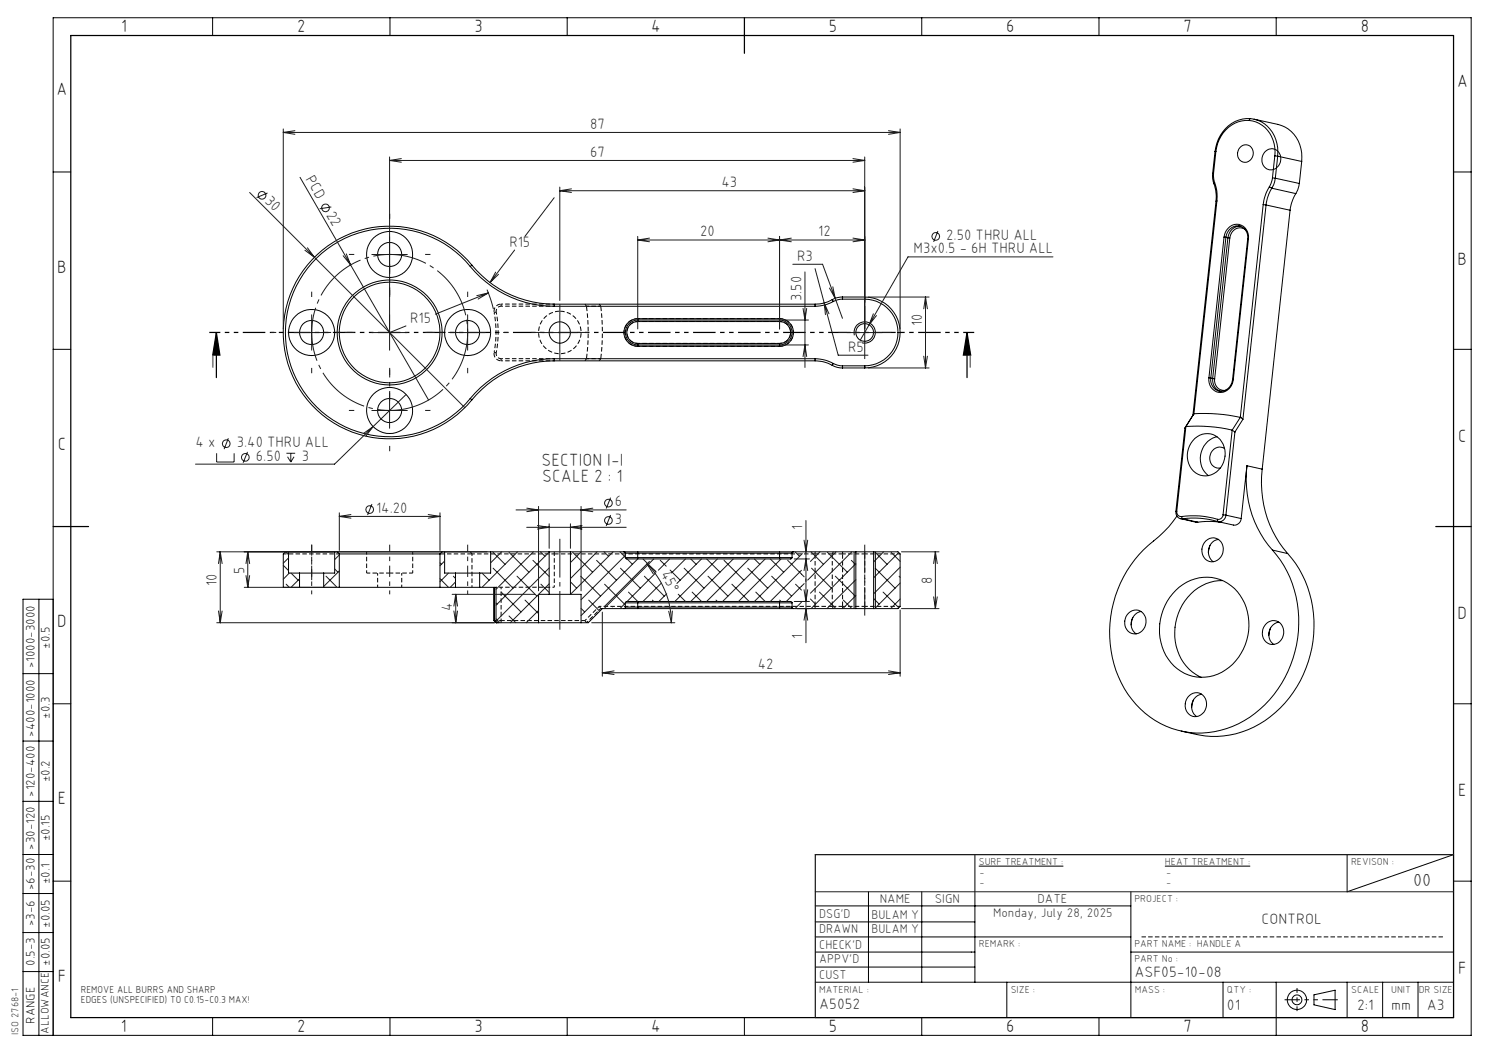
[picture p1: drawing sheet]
<svg xmlns="http://www.w3.org/2000/svg" width="420mm" height="297mm" viewBox="0 0 420 297" stroke-linecap="round" stroke-linejoin="round" font-family="sans-serif">
<path d="M139.4 99.4a2 2 0 0 0 1.9 2.4M141.3 85.8a2 2 0 0 0-1.9 2.3" fill="none" stroke="#000" stroke-width=".28" stroke-dasharray="1.3 .6" stroke-dashoffset="-.2" stroke-linecap="butt"/>
<path d="M141.3 85.8h15M141.3 86.4h15M156.3 101.8h-15M156.3 101.2h-15M141.3 165.6h15" fill="none" stroke="#000" stroke-width=".28" stroke-dasharray="1.3 .6" stroke-dashoffset=".8" stroke-linecap="butt"/>
<path d="M139.4 99.4a30 30 0 0 0 0-11.3M133.1 156.2v9.4M141.3 175h-1.4M141.3 175v-9.4M141.3 165.6h-1.4M156.3 165.6v-9.4M165.4 175.6l4.1-4M169 171l-4 4M229.9 171h-60.9" fill="none" stroke="#000" stroke-width=".28" stroke-dasharray="1.3 .6" stroke-dashoffset=".7" stroke-linecap="butt"/>
<path d="M157.9 87.8a6 6 0 0 1 5.4 8.7 6 6 0 0 1-10.3 .8 6 6 0 0 1 4-9.5h.9M165.4 86.4a56 56 0 0 1 0 14.8M169.5 86.4a60 60 0 0 1 0 14.8M124.1 156.2h9M229.9 156.2v14.8M234.8 156.2v14.8M243.9 156.2v14.8M237.7 171v-14.8" fill="none" stroke="#000" stroke-width=".28" stroke-dasharray="1.3 .6" stroke-dashoffset="-.1" stroke-linecap="butt"/>
<path d="M165.4 86.4h4.1M179.9 96.9a3.1 3.1 0 0 1-3.1-3.1 3.1 3.1 0 0 1 3.1-3.1M219.9 90.7a3.1 3.1 0 0 1 3.1 3.1 3.1 3.1 0 0 1-3.1 3.1M169.5 101.2h-4.1M103.4 155.6v6M133.1 156.2h23.2M106.5 161.6v4M113.3 165.6v-4M116.4 161.6v-6" fill="none" stroke="#000" stroke-width=".28" stroke-dasharray="1.3 .6" stroke-dashoffset=".5" stroke-linecap="butt"/>
<g fill="none" stroke="#000" stroke-width=".28" stroke-dasharray="1.3 .6" stroke-linecap="butt">
<path d="M140 88l-.6 .1M140 99.5l-.6-.1M141.3 86.4v-.6M179.9 90.7v-.4M179.9 97.3v-.4M179.9 97.7v-.4M179.9 90.3v-.4M219.9 97.3v-.4M219.9 90.7v-.4M219.9 97.7v-.4M219.9 90.3v-.4M229.9 85.8v.6"/>
<path d="M234.8 84.5l.2 .5M237.7 83.8v.6M243.9 83.8v.6M253.9 93.8h-.6M141.3 101.2v.6M229.9 101.2v.6M235 102.5l-.2 .5M237.7 103.8v-.6M243.9 103.8v-.6M156.3 156.2v-.6M156.3 156.2h73.6M229.9 156.2v-.6"/>
<path d="M237.7 156.2v-.6M243.9 155.6v.6M141.3 175.6v-.6M169.5 171.6h.4M229.9 171v.6M237.7 171v.6M243.9 171v.6M407 264.3h-85"/>
</g>
<path d="M140 99.5a30.6 30.6 0 0 0 0-11.5M179.9 90.7h40M179.9 97.7h40M219.9 96.9h-40M219.9 89.9h-40" fill="none" stroke="#000" stroke-width=".28" stroke-dasharray="1.3 .6" stroke-dashoffset=".6" stroke-linecap="butt"/>
<g fill="none" stroke="#000" stroke-width=".28" stroke-dasharray="1.3 .6" stroke-dashoffset=".4" stroke-linecap="butt">
<path d="M140 88a1.4 1.4 0 0 1 1.3-1.6M165 85.8l.4 .6M169 85.8l.4 .6M141.3 101.2a1.4 1.4 0 0 1-1.3-1.7M165.4 101.2l-.4 .6M169.4 101.2l-.4 .6M79.9 156.2h15.8M133.1 156.2l-.4-.6M237.7 156.2h6.2M243.9 156.2h10M165 175l.4 .6M169 171l.4 .6"/>
<path d="M243.9 171h-6.2M253.9 171h-10"/>
</g>
<path d="M179.9 89.9a3.9 3.9 0 0 0-3.9 3.9 3.9 3.9 0 0 0 3.9 3.9M219.9 97.7a3.9 3.9 0 0 0 3.9-3.9 3.9 3.9 0 0 0-3.9-3.9M103.4 161.6h6.5M109.9 161.6h6.5M165 175h-23.7" fill="none" stroke="#000" stroke-width=".28" stroke-dasharray="1.3 .6" stroke-dashoffset=".2" stroke-linecap="butt"/>
<g fill="none" stroke="#000" stroke-width=".28">
<path d="M60 5v5M110 5v5M160 5v5M260 5v5M310 5v5M360 5v5M352.3 34a9.2 9.2 0 0 0-9.3 8.7M352.3 34a8.6 8.6 0 0 1 7.3 10M352.6 33.4a9.1 9.1 0 0 1 7.8 10.7M352.6 33.4a9.8 9.8 0 0 0-9.9 9.3M352.6 33.4l-.3 .6M353.7 33.6l6.8 1.5a9.3 9.3 0 0 1 6.7 10.4"/>
<path d="M15 48.5h5M342.1 48.9v1.5l.3 1.4M342.1 48.9h.2M342.3 48.9l.3 2.6M342.4 51.8a11.5 11.5 0 0 1 .6 4.9M342.6 51.5a10.6 10.6 0 0 1 .7 5.2M342.6 51.5l-.2 .3M342.7 42.7h.3M342.7 42.7l-.6 6.2M343 42.7l-.7 6.2M343 56.7l-6.5 60.5 .3-.5M343.3 56.7l-6.5 60"/>
<path d="M343.3 56.7h-.3M349.8 41.6a2.22 2.22 0 0 1 3-.3 2.22 2.22 0 0 1 .5 3 2.21 2.21 0 0 1-3 1.3 2.21 2.21 0 0 1-1.1-3zM356.3 57.7l-6.5 60M356.3 57.7l.8 .1M356.9 42.8a2.66 2.66 0 0 1 3.4-.3 2.66 2.66 0 0 1 .8 3.4 2.67 2.67 0 0 1-3.5 1.8 2.67 2.67 0 0 1-1.5-3.7zM357.1 57.8l-6.5 60.4M357.1 57.8l6.8 1.5M358 52.7a12.5 12.5 0 0 0-1.7 5M358 52.7l.7 .4M358.7 53.1a11.8 11.8 0 0 0-1.6 4.7M358.7 53.1l6.8 1.5M358.9 50.2l-.4 1.6-.5 .9"/>
<path d="M358.9 50.2l.8 .1M359.6 44l-.7 6.2M359.6 44l.8 .1M359.7 50.3l-.4 1.8-.6 1M359.7 50.3l6.8 1.4M360.4 44.1l-.7 6.2M360.4 44.1l6.8 1.4M363.9 59.3l-7.9 73M365.5 54.6a11.9 11.9 0 0 0-1.6 4.7M366.5 51.7l-.5 1.9-.5 1M367.2 45.5l-.7 6.2M410 48.5h5"/>
<path d="M132.6 75.2a29.4 29.4 0 0 0-42.8-2.9 29.4 29.4 0 0 0 0 42.9 29.4 29.4 0 0 0 42.8-2.8M132.6 75.2a30.8 30.8 0 0 0 23.7 11.2M133.1 74.8a30 30 0 0 0-43.7-2.9 30 30 0 0 0 0 43.8 30 30 0 0 0 43.7-2.9M133.1 74.8a30 30 0 0 0 23.2 11M133.1 74.8l-.5 .4M345.3 66.9a3.5 3.5 0 0 1 2.3-3.4 3.5 3.5 0 0 1 3.9 1.2 3.9 3.9 0 0 1 .6 2.7M345.3 66.9h.5M345.3 66.9l-4.3 39.7M345.8 66.9l.6 .2M345.8 66.9l-4.3 39.7M346.4 67.1h.5M346.4 67.1l-4.3 39.6"/>
<path d="M346.9 67.1l-4.3 39.7M349.5 63.7a3.1 3.1 0 0 1 2.4 3.7M349.6 63.7a3.4 3.4 0 0 0-3.8 3.2M349.9 63.8a3.4 3.4 0 0 0-3.5 3.3M351.3 64.8a2.79 2.79 0 0 0-2.9-.2 2.79 2.79 0 0 0-1.5 2.5M351.9 67.4h.2M351.9 67.4l-4.2 39.7M352.1 67.4l-4.2 39.7M15 98.5h5M156.3 86.4h73.6M156.3 85.8h73.6M156.3 85.8v.6"/>
<path d="M179.9 89.9a3.9 3.9 0 0 0-3.9 3.9 3.9 3.9 0 0 0 3.9 3.9M179.9 90.3a3.5 3.5 0 0 0-3.5 3.5 3.5 3.5 0 0 0 3.5 3.5M179.9 97.3v.4M179.9 89.9v.4M179.9 90.7a3.1 3.1 0 0 0-3.1 3.1 3.1 3.1 0 0 0 3.1 3.1M179.9 96.9v.4M179.9 90.3v.4M179.9 89.9h40M179.9 97.7h40M179.9 90.3h40M179.9 97.3h40M179.9 96.9h40"/>
<path d="M179.9 90.7h40M219.9 89.9a3.9 3.9 0 0 1 3.9 3.9 3.9 3.9 0 0 1-3.9 3.9M219.9 89.9v.4M219.9 90.3a3.5 3.5 0 0 1 3.5 3.5 3.5 3.5 0 0 1-3.5 3.5M219.9 97.3v.4M219.9 96.9v.4M219.9 90.7a3.1 3.1 0 0 1 3.1 3.1 3.1 3.1 0 0 1-3.1 3.1M219.9 90.3v.4M229.9 85.8v.6M234.7 84.5a9.6 9.6 0 0 1-4.8 1.3M234.7 84.5l.3 .6M235 85.1a10.8 10.8 0 0 1-5.1 1.3"/>
<path d="M237.6 84.4l-1.3 .2-1.3 .5M237.6 83.8l-1.5 .2-1.4 .5M237.6 84.4h6.3M237.6 83.8v.6M237.6 83.8h6.3M241 94.6a3 3 0 0 1 2.6-3.8 3 3 0 0 1 3.3 3.2 3 3 0 0 1-3.8 2.7M243.9 84.4a9.4 9.4 0 0 1 9.4 9.4M243.9 83.8a10 10 0 0 1 10 10M243.9 83.8v.6M253.3 93.8a9.4 9.4 0 0 1-9.4 9.4M253.3 93.8h.6M253.9 93.8a10 10 0 0 1-10 10"/>
<path d="M410 98.5h5M132.6 112.4l.5 .4M156.3 101.2a30.8 30.8 0 0 0-23.7 11.2M156.3 101.8a30.1 30.1 0 0 0-23.2 11M156.3 101.2h73.6M156.3 101.2v.6M156.3 101.8h73.6M229.9 101.2a10.8 10.8 0 0 1 5.1 1.3M229.9 101.8a9.6 9.6 0 0 1 4.8 1.2M229.9 101.2v.6M234.7 103l1.4 .6 1.5 .2M235 102.5l1.3 .5 1.3 .2"/>
<path d="M235 102.5l-.3 .5M237.6 103.2h6.3M237.6 103.2v.6M237.6 103.8h6.3M243.9 103.2v.6M336.8 116.7a48.8 48.8 0 0 1 13 1M336.8 116.7l-2.6 4.1M336.8 116.7h.1M341 106.6a3.4 3.4 0 0 0 2.7 4.1 3.4 3.4 0 0 0 4-2.9l.2-.7M341 106.6h.5M341.5 106.6a3.1 3.1 0 0 0 2.6 3.7 3.1 3.1 0 0 0 3.5-2.9l.1-.3M341.5 106.6l.6 .1"/>
<path d="M342.1 106.7l.5 .1M342.1 106.7a3.3 3.3 0 0 0 2.3 3.7M342.6 106.8a2.74 2.74 0 0 0 3.2 3.3M347.7 107.1h.2M349.8 117.7h.1M349.8 117.7l.8 .5M349.8 117.7l-2.2 3.6M350.6 118.2l-2.3 3.6M334.2 120.8l-2.5 23.4M334.5 120.3a44.9 44.9 0 0 1 13.1 1M334.5 120.3l-2.6 23.9M334.5 120.3l-.3 .5"/>
<path d="M337 123.7a5.1 5.1 0 0 1 5.7-.9 5.1 5.1 0 0 1 2.9 5 5.7 5.7 0 0 1-7.7 6 6.3 6.3 0 0 1-.9-10.1zM343.3 123.2a6.3 6.3 0 0 0-2.4 11M345.4 126.5a2.92 2.92 0 0 0-3.5 .6 2.92 2.92 0 0 0-.3 3.6 2.45 2.45 0 0 0 2.6 1.3M347.6 121.3l-2.6 23.9M347.6 121.3l.7 .5M348.3 121.8l-2.5 23.5M351.7 131.4a30.6 30.6 0 0 0 7.2 23.7M351.7 131.4l-1.6 14.9M351.7 131.4l4.3 .9M356 132.3a30.7 30.7 0 0 0 7.2 23.8M81.4 155.6h13M81.4 155.6h-.9l-.6 .6v9.5h4.6"/>
<path d="M81.4 155.6v6h3.1M94.4 155.6h.7M94.4 155.6v6h-3.1M95.1 155.6h29.6M95.1 155.6l.6 .6M95.7 156.2h28.4M95.7 156.2v9.5M124.1 156.2v9.5M124.7 155.6h.7M124.7 155.6l-.6 .6M125.4 155.6h13M125.4 155.6v6h3.1"/>
<path d="M138.4 155.6h16.5M138.4 155.6v6h-3.1M154.9 155.6h6M154.9 155.6v12M160.9 155.6v12M160.9 155.6h15.1M176 155.6l.4 .4M176 155.6h3.9M176.4 157.3l.3 .4h46.4l.3-.4M176.4 157.3h3.5M176.4 156h3.5M176.4 156v1.3"/>
<path d="M179.9 157.3v.4M179.9 155.6v.4M179.9 155.6h40M179.9 156v1.3M179.9 157.3h40M179.9 156h40M219.9 157.3v.4M219.9 157.3h3.5M219.9 156h3.5M219.9 155.6v.4M219.9 155.6h3.9M219.9 156v1.3"/>
<path d="M223.4 156v1.3M223.8 155.6l-.4 .4M223.8 155.6h17.6M240.9 155.6v16.1M241.4 155.6h5M241.4 155.6v16.1M246.4 155.6h6.9l.6 .6v14.9l-.6 .6h-6.9M246.4 155.6v16.1M246.9 155.6v16.1M331.7 144.2a1.76 1.76 0 0 0 1.9 2.1M331.7 144.2h.2M331.9 144.2a1.25 1.25 0 0 0 1.3 1.5"/>
<path d="M332 145.6a35.7 35.7 0 0 1-8 8.2 32.8 32.8 0 0 0-5.9 42 24.4 24.4 0 0 0 37.3 4.2 32.7 32.7 0 0 0 5.8-42l-2.3-2.9M333 146.3l4.9 1M333.2 145.7a23.1 23.1 0 0 1 10.2 .8M333.2 145.7l.4 .6M333.6 146.3a23.6 23.6 0 0 1 9.9 .8M333.6 146.3l4.3 1M337.9 147.3l3.7-.2 2.9 .2M340.1 152.5a2.99 2.99 0 0 1 3.8-.2 2.99 2.99 0 0 1 1 3.7 3 3 0 0 1-3.9 2.3 3 3 0 0 1-1.8-4.1zM341.3 153.8l-.4 2.1M343.4 146.5l.1 .6M343.6 152.1a3.6 3.6 0 0 0-2.7 2.7 3.6 3.6 0 0 0 1.3 3.6M345 145.2a1.32 1.32 0 0 1-1.6 1.3"/>
<path d="M345 145.2l.8 .1M345.8 145.3a1.93 1.93 0 0 1-2.3 1.8M345.8 145.3l4.3 1M350.1 146.3a1.95 1.95 0 0 1-2.2 1.8l-4.3-1M358.9 155.1l4.3 1M363.2 156.1a31.7 31.7 0 0 1 4.4 34.1 28.1 28.1 0 0 1-26 17.5l-3.4-.4-5-1.1M11 169v123M15 169h-8.5v123h408.5v-287h-400v287M84.5 161.6h6.8M84.5 165.7h6.8M84.5 161.6v4.1M91.3 165.7h4.4"/>
<path d="M91.3 161.6v4.1M95.7 165.7h28.4M124.1 165.7h4.4M128.5 161.6h6.8M128.5 165.7h6.8M128.5 161.6v4.1M135.3 165.7h4.6v9.3M135.3 161.6v4.1M139.3 175l.6 .6M139.3 165.7v9.3M139.3 175h.1M139.4 175h.5"/>
<path d="M139.4 165.7v9.3M139.4 175l.5 .6M139.9 175l.6 .6M139.9 175.6h.6M139.9 175.6h.1M140.5 175.6h11.4M151.9 175.6h12M154.9 167.6h6M154.9 167.6h-3v8M160.9 167.6h3v8M176 171.7h3.9M176 171.7h-6.1l-4 3.9h-2"/>
<path d="M176.4 170l.3-.4h46.4l.3 .4M176.4 171.2l-.4 .5M176.4 170h3.5M176.4 171.2h3.5M176.4 170v1.2M179.9 169.6v.4M179.9 171.2v.5M179.9 171.7h40M179.9 170v1.2M179.9 170h40M179.9 171.2h40M219.9 171.2v.5"/>
<path d="M219.9 171.2h3.5M219.9 171.7h3.9M219.9 170h3.5M219.9 169.6v.4M219.9 170v1.2M223.4 171.2l.4 .5M223.4 170v1.2M223.8 171.7h17.6M241.4 171.7h5M318.4 172.9a2.97 2.97 0 0 1 3.8-.2 2.97 2.97 0 0 1 .9 3.6 3 3 0 0 1-3.8 2.4 3 3 0 0 1-1.9-4.1l.2-.7zM319.5 174.2l-.4 2M321.9 172.5a3.6 3.6 0 0 0-2.8 2.7 3.6 3.6 0 0 0 1.4 3.6"/>
<path d="M331.6 166.5a11.8 11.8 0 0 1 12-3.2 11.8 11.8 0 0 1 8.3 9.3 15.2 15.2 0 0 1-9.6 18 12 12 0 0 1-15.1-10.7 15.9 15.9 0 0 1 4.4-13.4zM344.8 163.8a13.7 13.7 0 0 0-13.2 11.8 13.7 13.7 0 0 0 7.2 15.4M357.2 175.9a2.98 2.98 0 0 1 3.8-.3 2.98 2.98 0 0 1 .9 3.7 3 3 0 0 1-3.8 2.4 3 3 0 0 1-1.9-4.2zM358.4 177.2l-.5 2M360.7 175.5a3.6 3.6 0 0 0-2.7 2.7 3.6 3.6 0 0 0 1.3 3.6M6.5 190h8.5M15 198.5h5M335.5 196.2a2.92 2.92 0 0 1 3.4-.4 2.92 2.92 0 0 1 1.4 3.2 3 3 0 0 1-2.3 3 3 3 0 0 1-3.4-1.6 3.8 3.8 0 0 1 .9-4.2zM336.6 197.5l-.5 2.1M338.9 195.8a3.6 3.6 0 0 0-2.7 2.7 3.6 3.6 0 0 0 1.3 3.6M410 198.5h5M6.5 209h8.5"/>
<path d="M6.5 226h8.5M6.5 241h8.5M6.5 252h8.5M15 248.5h5M230 255.5h89M245 251.5v25.5M260 251.5v25.5M275 241v36M276.1 244.3h23.8M319 251.5v35.5M328.6 244.3h24.1M380 241v10.5l30-10.5v46h-180"/>
<path d="M410 248.5h5M6.5 274h8.5M6.5 263h8.5M230 268.5h45M230 277h180M230 272.8h45M230 260h45M230 264.3h89M284 277v10M319 268.5h91M345 277v10M360 277v15"/>
<path d="M380 277v10M390 277v10M400 277v10M60 287v5M110 287v5M160 287v5M210 287v5M260 287v5M310 287v5M370.6 280.6l6-1.3v5.5l-6-1.4z"/>
<circle cx="109.9" cy="71.8" r="3.4"/>
<circle cx="109.9" cy="71.8" r="6.5"/>
<circle cx="87.9" cy="93.8" r="6.5"/>
<circle cx="87.9" cy="93.8" r="3.4"/>
<circle cx="109.9" cy="93.8" r="14.2"/>
<circle cx="109.9" cy="93.8" r="14.8"/>
<circle cx="131.9" cy="93.8" r="6.5"/>
<circle cx="131.9" cy="93.8" r="3.4"/>
<circle cx="157.9" cy="93.8" r="3"/>
<circle cx="243.9" cy="93.8" r="2.5"/>
<circle cx="109.9" cy="115.8" r="3.4"/>
<circle cx="109.9" cy="115.8" r="6.5"/>
<circle cx="365.8" cy="282" r="1.38"/>
<circle cx="365.8" cy="282" r="2.72"/>
</g>
<path d="M229.9 156.2h4.9M234.8 156.2h2.9M234.8 171h-4.9M237.7 171h-2.9" fill="none" stroke="#000" stroke-width=".28" stroke-dasharray="1.3 .6" stroke-dashoffset=".1" stroke-linecap="butt"/>
<path d="M234.8 156.2l.2-.6M234.8 171l.2 .6" fill="none" stroke="#000" stroke-width=".28" stroke-dasharray="1.3 .6" stroke-dashoffset=".3" stroke-linecap="butt"/>
<g fill="none" stroke="#191924" stroke-width=".28">
<path d="M79.9 36.4v56.4M79.9 37.4h174M79.9 37.4l3.3 .5M83.2 36.9l-3.3 .5M250.6 36.9l3.3 .5M253.9 36.4v56.4M253.9 37.4l-3.3 .5M70.4 54.3l18.3 18.3M75.5 54.4l-3.1 1.3M84.6 50l36.3 62.9M93.5 58.4l-3.3 .5M109.9 44.3v54.5"/>
<path d="M109.9 45.3h134M109.9 45.3l3.3 .5M113.2 44.7l-3.3 .6M156.3 55.8l-8.2 10.9M157.9 52.8v32M157.9 53.8h86M157.9 53.8l3.3 .5M161.2 53.3l-3.3 .5M240.6 44.7l3.3 .6M240.6 53.3l3.3 .5M243.9 44.3v54.5M243.9 45.3l-3.3 .5"/>
<path d="M243.9 53.8l-3.3 .5M86 70.6l2.7 2M86.7 69.9l2 2.7M88.7 72.6l42.4 42.4M97.7 71.6l1.2 3.1-2.1-2.6M104.9 71.8h10M139.8 76.8l-1.6 2.9M140.6 77.4l-2.4 2.3M145.2 70.5l-7 9.2M179.9 66.7v26.1M179.9 67.7h64M179.9 67.7l3.3 .5"/>
<path d="M183.2 67.2l-3.3 .5M216.6 67.2l3.3 .5M219.9 66.7v26.1M219.9 67.7l-3.3 .5M219.9 67.7l3.3 .5M223.2 67.2l-3.3 .5M223.6 74.5h8.4l3.6 9.7M227 76.7v26.9M229.9 75.8l2.6 9.6M240.6 67.2l3.3 .5M243.9 67.7l-3.3 .5M264.5 65.2l-1.2 3"/>
<path d="M297 72.5h-40.9l-11 19.1M82.9 93.8h10M87.9 88.8v10M104.9 93.8h10M114.5 91.9l-4.6 1.9M126.9 93.8h10M131.9 88.8v10M137.4 81.7l1.8 5.5M137.8 82.6l-15 6M137.8 82.6l-3.3 .8M137.8 82.6l-2.9 1.7M152.9 93.8h10"/>
<path d="M157.9 88.8v10M220.9 90.3h7.1M220.9 97.3h7.1M226.5 87l.5 3.3 .5-3.3M232.5 85.4l3.9 14.8h8.4M232.5 85.4l.3 3.4M232.5 85.4l1.3 3.1M234 81.2l1.6 3M234.9 80.9l.7 3.3M235.6 84.2l2 5.6M238.9 93.8h10M244.9 83.8h17.2"/>
<path d="M245.1 91.6l-2.5 4.4M246.3 88.5l-1.2 3.1M247.2 89l-2.1 2.6M261.1 83.8v20M261.1 83.8l.5 3.3M261.1 83.8l-.5 3.3M104.9 115.8h10M109.9 110.8v10M114.5 111.3l-9.3 9M226.5 100.6l.5-3.3 .5 3.3M244.9 103.8h17.2M260.6 100.5l.5 3.3"/>
<path d="M261.6 100.5l-.5 3.3M61.1 127.8v2.5h4.9v-2.5M64.4 123.6l-1.2 3.1M69.8 127.5l-1.2 3M80.8 127.8h2.5M81.1 128.8l.9 1.5M82 127.8v2.5M82.9 128.8l-.9 1.5M105.2 120.3l-10.8 10.6h-39.3M105.2 120.3l-2.7 2M105.2 120.3l-2 2.7M61.1 155.6h76.3"/>
<path d="M62.1 155.6v20M62.1 155.6l.6 3.4M62.1 155.6l-.5 3.4M69.9 155.6v10.1M69.9 155.6l.5 3.4M69.9 155.6l-.5 3.4M79.9 159.5l1.5 1.4M80.6 155.6l.8 .9M81.4 157.4l-1.5 1.5M95.7 156.5l-1.3 1.3M95.7 144.6v10.7M95.7 145.7h28.4"/>
<path d="M95.7 145.7l3.3 .5M99 145.1l-3.3 .6M104.9 142.2l-1.2 3.1M120.8 145.1l3.3 .6M124.1 158.7l.4 .5M124.1 144.6v10.7M124.1 145.7l-3.3 .5M125.4 158.3l-1.3 1.3M139 155.6l3.5 3.6M141.5 155.6l-3.1 3.1M143.6 155.8l5.6 5.6M145.6 143.8h31"/>
<path d="M146 155.6l-10 10.1M148.6 148.7h28M148.6 143.3l3.3 .5-3.3 .5M150.3 158l4.6 4.6M150.5 155.6l-10.6 10.6M151.6 148.2l3.3 .5-3.3 .5M151.9 142.8v23.8M152.4 155.6l1.3 1.3M154.9 155.7l-15 15M154.9 147.7v7M160.9 147.7v7M161.5 155.8l5.6 5.6"/>
<path d="M163.9 142.8v23.8M163.9 155.6l-3 3.1M164.2 148.2l-3.3 .5 3.3 .5M167.2 143.3l-3.3 .5 3.3 .5M168.3 158l5.6 5.7M168.4 155.6l-7.5 7.6M170.4 155.6l1.3 1.3M172.2 145.3l-1.2 3M172.2 140.4l-1.2 3M172.9 155.6l-12 12M174.9 155.6l1.5 1.6M176.4 156.7l-12.5 12.5"/>
<path d="M176.9 157.7l1.5 1.5M179.9 157.7l-16 15.9M181.4 157.7l3.5 3.5M182.5 159.1a23.5 23.5 0 0 1 6.9 16.5M182.5 159.1l2.5 2.1M182.5 159.1l1.8 2.8M183.2 158.4l-12.6 12.6M184.4 157.7l-14 14M186.2 158l1.7 1.7M188.9 157.7l-3.2 3.1M193.4 157.7l-4 3.9M194.8 157.7l1.6 1.5"/>
<path d="M197.9 157.7l-7 6.9M199.3 157.7l3.8 3.7M202.4 157.7l-12 11.9M204.2 158l5.6 5.7M206.8 157.7l-12 11.9M211.3 157.7l-12 11.9M212.8 157.7l1.5 1.5M215.8 157.7l-12 11.9M217.3 157.7l3.8 3.7M220.3 157.7l-12 11.9M222.2 158l4.6 4.7M224 157.7h4.3"/>
<path d="M224.3 155.6l1.2 1.3M226.3 156.1l-13.5 13.5M226.8 152.4l.5 3.2 .5-3.2M227.3 146.8v34.5M228.8 155.6l3.5 3.6M231.3 155.6l-2.7 2.8M233.4 155.8l5.6 5.6M235.8 155.6l-8 8M240.1 158l1.3 1.3M240.3 155.6l-11.7 11.7M241.4 159l-12.6 12.7M246.7 155.6l3.5 3.6"/>
<path d="M249.2 155.6l-2.8 2.9M251.4 155.8l2.5 2.5M253.5 155.9l-7.1 7.1M253.9 160l-7.5 7.5M254.3 155.6h10.6M263.8 155.6v16.1M263.8 155.6l.6 3.4M263.8 155.6l-.5 3.4M61.1 175.6h78.4M61.6 172.3l.5 3.3M62.7 172.3l-.6 3.3M68.9 165.7h25.8"/>
<path d="M69.4 162.3l.5 3.4M70.4 162.3l-.5 3.4M80.7 164.8l.9 .9M81.6 161.6l-1.7 1.8M82.1 161.6l2 2.1M84.5 163.3l-2.4 2.4M92 162.5l3.1 3.2M94.4 160.5l.9 .9M95.7 161l-4.4 4.4M95.7 165.5l-.1 .2M124.1 163.2l2.4 2.5M126.5 161.6l-2.4 2.5"/>
<path d="M127.5 167.6h23.4M127.9 162.5l.6 .7M128 172.3l.6 3.3M128.5 164.1l-1.5 1.6M128.6 167.6v8M128.6 167.6l.4 3.4M128.6 167.6l-.6 3.4M129 172.3l-.4 3.3M135.3 165.4l.2 .3M135.5 161.6l-.2 .3M136 161.6l2 2.1M139.1 160.3l5.6 5.6"/>
<path d="M139.9 174.6l1.1 1M139.9 170.1l.3 .3M141.4 167l5.6 5.6M143.6 173.7l1.9 1.9M145.8 162.5l5.6 5.6M148.1 169.3l3.8 3.8M151.9 172.2l-3.5 3.4M152.6 164.8l2.3 2.3M154.9 164.7l-11 10.9M154.9 160.2l-14.9 14.9M160.9 164.1l1.8 1.8M163.8 162.5l5.6 5.6"/>
<path d="M163.9 171.6l1 1M166.1 169.3l3.1 3.1M166.9 175.6h23.5M169.9 172.6v18.1M170.5 164.8l5.6 5.6M172.8 171.5l.1 .2M175 160.3l5.6 5.6M176.4 170.1l-1.5 1.6M177.3 167l2.6 2.6M181.8 162.5l5.6 5.6M184 169.3l.4 .3M185 161.5l-8.1 8.1"/>
<path d="M186.5 164.5l-5.1 5.1M188.1 167.5l-2.3 2.1M188.6 172.4l.8 3.2M189 160.8l2.9 2.9M189.7 172.3l-.3 3.3M191.3 167.6l2.1 2M193 160.3l5.6 5.6M195.2 167l2.7 2.6M199.7 162.5l5.6 5.6M202 169.3l.4 .3M206.4 164.8l4.9 4.8M210.9 160.3l5.7 5.6"/>
<path d="M213.2 167l2.6 2.6M217.7 162.5l5.6 5.6M219.9 169.3l.4 .3M224 169.6h4.3M224.4 164.8l1.7 1.6M224.8 171.7h3.5M226.1 169.9l-1.8 1.8M226.1 160.9l-8.8 8.7M226.8 160.9l.5-3.2 .5 3.2M226.8 166.3l.5 3.3 .5-3.3M226.8 174.9l.5-3.2 .5 3.2M226.8 164.6l-5 5"/>
<path d="M228.6 168.9l1.4 1.5M228.9 160.3l5.6 5.6M231.1 167l4.7 4.7M235.6 162.5l5.7 5.6M237.9 169.3l2.4 2.4M241.4 163.5l-8.1 8.2M241.4 168l-3.7 3.7M246.4 168.8l1.6 1.6M246.9 160.3l5.6 5.6M249.1 167l4.4 4.4M253.6 162.5l.3 .3M253.9 164.5l-7.2 7.2"/>
<path d="M253.9 169l-2.7 2.7M253.9 172v18.7M254.3 171.7h10.6M263.3 168.3l.5 3.4M264.4 168.3l-.6 3.4M169.9 189.8h84M169.9 189.8l3.3 .4M173.2 189.2l-3.3 .6M250.6 189.2l3.3 .6M253.9 189.8l-3.3 .4M230 251.5h180"/>
<circle cx="73.9" cy="55.1" r="1.08"/>
<circle cx="91.8" cy="58.6" r="1.09"/>
<circle cx="264" cy="66.7" r="1.08"/>
<circle cx="63.8" cy="125.2" r="1.09"/>
<circle cx="69.2" cy="129" r="1.08"/>
<circle cx="104.3" cy="143.7" r="1.08"/>
<circle cx="171.6" cy="146.8" r="1.07"/>
<circle cx="171.6" cy="141.9" r="1.07"/>
</g>
<path d="M20 10h390v277h-390zM210 5v10M61 93.8l1 6.4h-2zM61 93.8v12.7M272.8 93.8l1 6.4h-2.1zM272.8 93.8v12.7M15 148.5h10M405 148.5h10" fill="none" stroke="#000" stroke-width=".35"/>
<path d="M116.3 114.8a22 22 0 0 0 8.9-36.8 22 22 0 0 0-36.5 10 22 22 0 0 0 26.4 27.2l1.2-.4" fill="none" stroke="#191924" stroke-width=".28" stroke-dasharray="15.2 1.3 1.3 1.3" stroke-dashoffset="5.2" stroke-linecap="butt"/>
<path d="M274.8 93.8h-215.8" fill="none" stroke="#000" stroke-width=".35" stroke-dasharray="6.3 1.3 1.3 1.3 1.3 1.3" stroke-dashoffset="3.2" stroke-linecap="butt"/>
<path d="M87.9 153.6v10" fill="none" stroke="#191924" stroke-width=".28" stroke-dasharray="15.2 1.3 1.3 1.3" stroke-dashoffset="12.1" stroke-linecap="butt"/>
<path d="M87.9 161.6v-8M109.9 161.6v-8M131.9 161.6v-8" fill="none" stroke="#191924" stroke-width=".28" stroke-dasharray="15.2 1.3 1.3 1.3" stroke-dashoffset="13.1" stroke-linecap="butt"/>
<path d="M87.9 167.6v-6M109.9 167.6v-6M131.9 167.6v-6" fill="none" stroke="#191924" stroke-width=".28" stroke-dasharray="15.2 1.3 1.3 1.3" stroke-dashoffset="14.1" stroke-linecap="butt"/>
<path d="M157.9 152v25.6" fill="none" stroke="#191924" stroke-width=".28" stroke-dasharray="15.2 1.3 1.3 1.3" stroke-dashoffset="4.3" stroke-linecap="butt"/>
<path d="M243.9 173.6v-20" fill="none" stroke="#191924" stroke-width=".28" stroke-dasharray="15.2 1.3 1.3 1.3" stroke-dashoffset="7.1" stroke-linecap="butt"/>
<path d="M365.9 278.7v6.5" fill="none" stroke="#000" stroke-width=".28" stroke-dasharray="15.2 1.3 1.3 1.3" stroke-dashoffset="13.9" stroke-linecap="butt"/>
<path d="M377.4 282h-15.1" fill="none" stroke="#000" stroke-width=".28" stroke-dasharray="6.3 1.3 1.3 1.3 1.3 1.3" stroke-dashoffset="2" stroke-linecap="butt"/>
<g fill="none" stroke="#191924" stroke-width=".28" stroke-dasharray="15.2 1.3 1.3 1.3" stroke-linecap="butt">
<path d="M99.9 71.8h-1.5M109.9 61.8v-1.5M119.9 71.8h1.5M77.9 93.8h-1.5M87.9 83.8v-1.5M97.9 93.8h1.5M109.9 81.8v1.5M121.9 93.8h-1.5M131.9 83.8v-1.5M141.9 93.8h1.5M152.9 93.8h-3M157.9 88.8v-3"/>
<path d="M157.9 98.8v3M162.9 93.8h3M238.9 93.8h-2.5M243.9 88.8v-2.5M243.9 98.8v2.5M248.9 93.8h2.5M87.9 103.8v1.5M99.9 115.8h-1.5M109.9 105.8v-1.5M119.9 115.8h1.5M131.9 103.8v1.5M109.9 125.8v1.5"/>
</g>
<path d="M99.9 93.8h-9.2M109.9 83.8v-9.2M119.9 93.8h9.2M109.9 103.8v9.2" fill="none" stroke="#191924" stroke-width=".28" stroke-dasharray="15.2 1.3 1.3 1.3" stroke-dashoffset="12.5" stroke-linecap="butt"/>
<path d="M410 241h-180v46" fill="none" stroke="#191924" stroke-width=".35"/>
<path d="M272.8 93.8l1 6.4h-2.1zM61 93.8l1 6.4h-2z" fill="#000"/>
<g font-size="5">
<text x="34.2" y="9.1">1</text>
<text x="83.8" y="9.1">2</text>
<text x="133.8" y="9.1">3</text>
<text x="183.7" y="9.1">4</text>
<text x="233.8" y="9.1">5</text>
<text x="283.8" y="9.1">6</text>
<text x="333.8" y="9.1">7</text>
<text x="383.8" y="9.1">8</text>
<text x="16" y="26.9">A</text>
<text x="411" y="24.6">A</text>
<text x="16.2" y="76.9">B</text>
<text x="411.2" y="74.6">B</text>
<text x="59.6" y="103.8">I</text>
<text x="273.2" y="103.8">I</text>
<text x="411.3" y="124.6">C</text>
<text x="16.3" y="126.9">C</text>
<text x="16.2" y="176.9">D</text>
<text x="411.2" y="174.6">D</text>
<text x="16.3" y="226.9">E</text>
<text x="411.3" y="224.6">E</text>
<text x="411.3" y="274.6">F</text>
<text x="16.3" y="276.9">F</text>
<text x="34.1" y="291.1">1</text>
<text x="83.8" y="291.1">2</text>
<text x="133.8" y="291.1">3</text>
<text x="183.7" y="291.1">4</text>
<text x="233.8" y="291.1">5</text>
<text x="283.8" y="291.1">6</text>
<text x="333.8" y="291.2">7</text>
<text x="383.8" y="291.2">8</text>
</g>
<g font-size="5" fill="#191924">
<text x="152.8" y="131.5">SECTION I-I</text>
<text x="153" y="136">SCALE 2 : 1</text>
</g>
<text font-size="4.9" fill="#191924" x="398.6" y="249.9">00</text>
<g font-size="4.2" fill="#191924">
<text x="166.4" y="36.4">87</text>
<text x="166.4" y="44.3">67</text>
<text x="86.1" y="50.6" transform="rotate(60 86.1 50.6)">PCD</text>
<text x="203.5" y="52.8">43</text>
<text x="74.5" y="57" transform="rotate(45 74.5 57)">30</text>
<text x="91.9" y="60.6" transform="rotate(60 91.9 60.6)">22</text>
<text x="143.7" y="69.5">R15</text>
<text x="197.5" y="66.7">20</text>
<text x="230.8" y="66.7">12</text>
<text x="257.7" y="71.5">M3x0.5 - 6H THRU ALL</text>
<text x="266.9" y="67.6">2.50 THRU ALL</text>
<text x="224.8" y="73.5">R3</text>
<text x="226.1" y="85" transform="rotate(-90 226.1 85)">3.50</text>
<text x="115.7" y="91.2">R15</text>
<text x="260.1" y="92" transform="rotate(-90 260.1 92)">10</text>
<text x="239.2" y="99.2">R5</text>
<text x="55.2" y="126.1">4 x</text>
<text x="66.8" y="126.1">3.40 THRU ALL</text>
<text x="72.2" y="129.9">6.50</text>
<text x="85.1" y="129.9">3</text>
<text x="173.4" y="142.8">6</text>
<text x="106.1" y="144.7">14.20</text>
<text x="173.4" y="147.7">3</text>
<text x="226.4" y="149.5" transform="rotate(-90 226.4 149.5)">1</text>
<text x="68.9" y="161.8" transform="rotate(-90 68.9 161.8)">5</text>
<text x="186.3" y="161.8" transform="rotate(63 186.3 161.8)">45°</text>
<text x="61.2" y="165.4" transform="rotate(-90 61.2 165.4)">10</text>
<text x="262.9" y="164.6" transform="rotate(-90 262.9 164.6)">8</text>
<text x="127.6" y="172.5" transform="rotate(-90 127.6 172.5)">4</text>
<text x="226.4" y="180.1" transform="rotate(-90 226.4 180.1)">1</text>
<text x="213.8" y="188.8">42</text>
<text x="355.9" y="260.8">CONTROL</text>
<text x="320" y="275.6">ASF05-10-08</text>
<text x="231.1" y="284.6">A5052</text>
<text x="346.1" y="285">01</text>
<text x="382.8" y="284.8">2:1</text>
<text x="392.4" y="284.8">mm</text>
<text x="402.5" y="284.8">A3</text>
</g>
<g font-size="3.6" fill="#191924">
<text x="248.1" y="254.6">NAME</text>
<text x="263.7" y="254.6">SIGN</text>
<text x="292.6" y="254.6">DATE</text>
<text x="231.1" y="258.9">DSG'D</text>
<text x="231.1" y="263.3">DRAWN</text>
<text x="245.8" y="263.3">BULAM Y</text>
<text x="245.8" y="259.3">BULAM Y</text>
<text x="231.1" y="267.6">CHECK'D</text>
<text x="231.1" y="271.6">APPV'D</text>
<text x="231.1" y="276">CUST</text>
</g>
<g font-size="3.5">
<text x="14.1" y="183" transform="rotate(-90 14.1 183)">±0.5</text>
<text x="9.8" y="188.5" transform="rotate(-90 9.8 188.5)">&gt;1000-3000</text>
<text x="14.1" y="202.8" transform="rotate(-90 14.1 202.8)">±0.3</text>
<text x="9.8" y="207.8" transform="rotate(-90 9.8 207.8)">&gt;400-1000</text>
<text x="14.1" y="220.7" transform="rotate(-90 14.1 220.7)">±0.2</text>
<text x="9.8" y="224.7" transform="rotate(-90 9.8 224.7)">&gt;120-400</text>
<text x="9.8" y="239.7" transform="rotate(-90 9.8 239.7)">&gt;30-120</text>
<text x="14.1" y="237.3" transform="rotate(-90 14.1 237.3)">±0.15</text>
<text x="9.8" y="251" transform="rotate(-90 9.8 251)">&gt;6-30</text>
<text x="14.1" y="249.3" transform="rotate(-90 14.1 249.3)">±0.1</text>
<text x="9.8" y="261.3" transform="rotate(-90 9.8 261.3)">&gt;3-6</text>
<text x="14.1" y="261.7" transform="rotate(-90 14.1 261.7)">±0.05</text>
<text x="9.8" y="272.4" transform="rotate(-90 9.8 272.4)">0.5-3</text>
<text x="14.1" y="272.4" transform="rotate(-90 14.1 272.4)">±0.05</text>
<text x="9.8" y="288.7" transform="rotate(-90 9.8 288.7)">RANGE</text>
</g>
<text font-size="3.5" fill="#191924" x="280.1" y="258.5">Monday, July 28, 2025</text>
<text font-size="3.2" x="13.8" y="291.5" transform="rotate(-90 13.8 291.5)">ALLOWANCE</text>
<g font-size="2.8" fill="#191924">
<text x="276.1" y="244">SURF TREATMENT :</text>
<text x="328.6" y="244">HEAT TREATMENT :</text>
<text x="381.1" y="244">REVISON :</text>
<text x="276.3" y="250">-</text>
<text x="276.3" y="247">-</text>
<text x="329" y="250">-</text>
<text x="329" y="247">-</text>
<text x="320" y="254.4">PROJECT :</text>
<text x="276.1" y="267.2">REMARK :</text>
<text x="320" y="267.2">PART NAME : HANDLE A</text>
<text x="320" y="271.4">PART No :</text>
<text x="231.1" y="279.9">MATERIAL :</text>
<text x="285.1" y="279.9">SIZE :</text>
<text x="320.1" y="279.9">MASS :</text>
<text x="346.1" y="279.9">QTY :</text>
<text x="381.1" y="279.9">SCALE</text>
<text x="392.4" y="279.9">UNIT</text>
<text x="400.2" y="279.9">DR SIZE</text>
<text x="5.3" y="291.9" transform="rotate(-90 5.3 291.9)">ISO 2768-1</text>
</g>
<g font-size="2.8">
<text x="22.8" y="280.1">REMOVE ALL BURRS AND SHARP</text>
<text x="22.8" y="283">EDGES (UNSPECIFIED) TO C0.15-C0.3 MAX!</text>
</g>
</svg>
